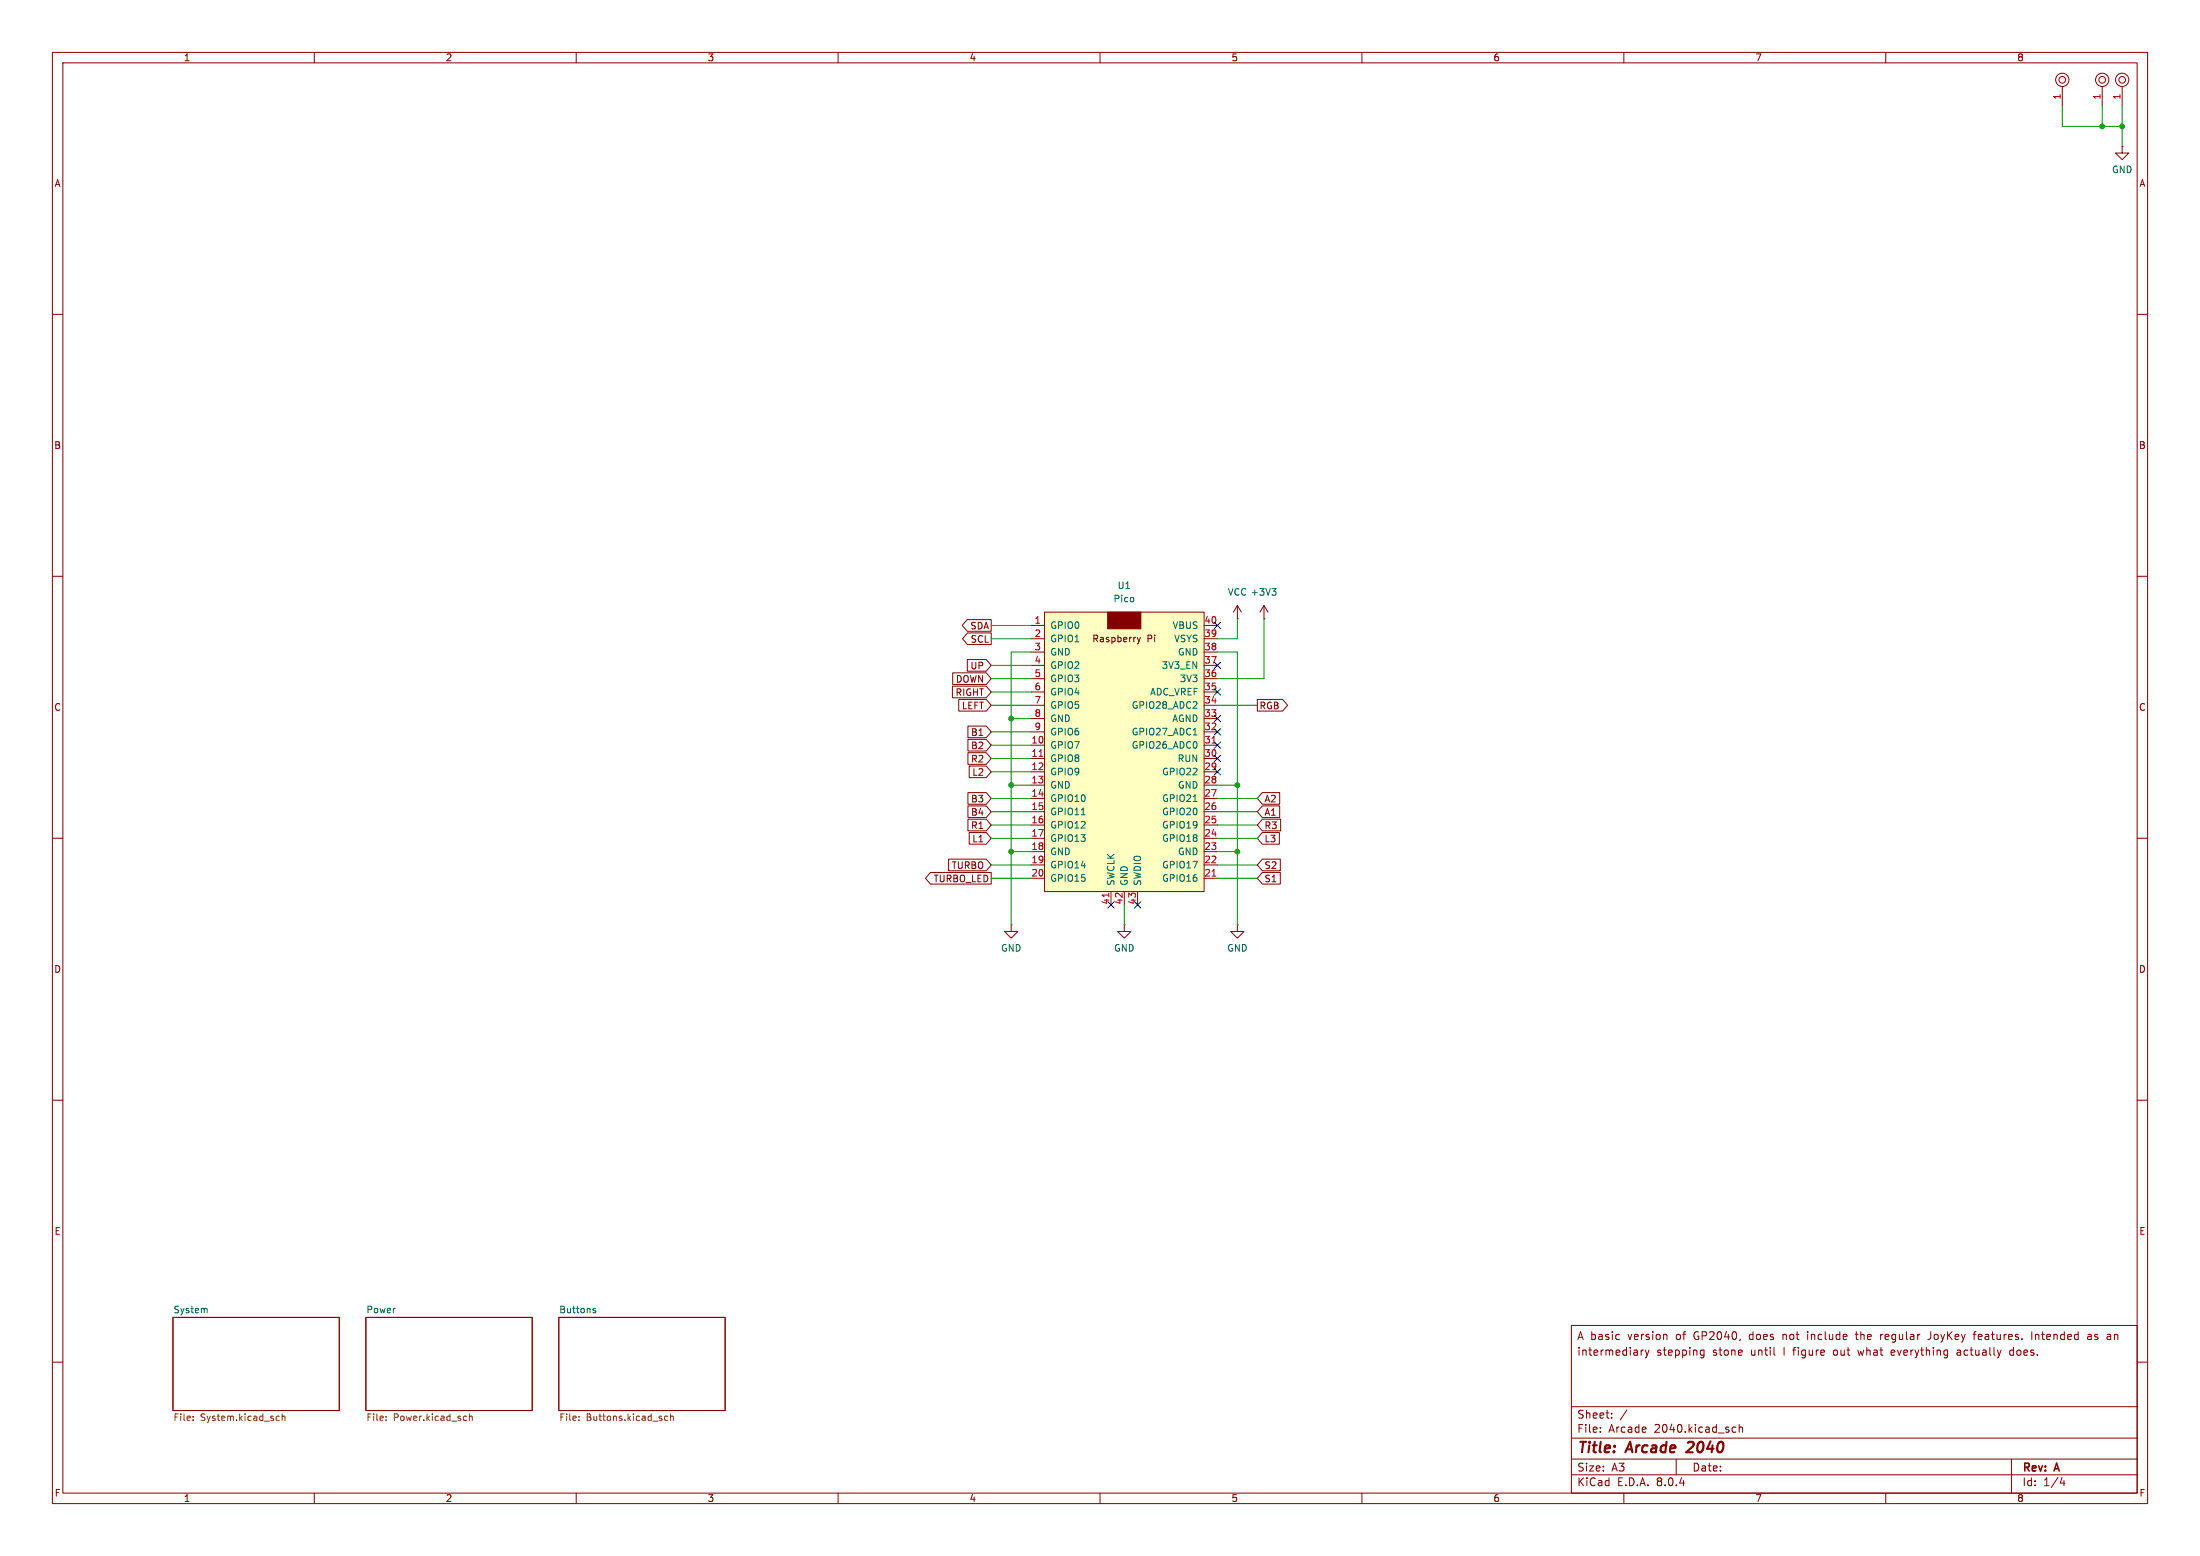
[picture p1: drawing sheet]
<svg xmlns="http://www.w3.org/2000/svg" width="420mm" height="297mm" viewBox="0 0 420 297" stroke-linecap="round" stroke-linejoin="round" font-family="sans-serif">
<g fill="none" stroke="#840000" stroke-width=".19">
<path d="M10 10h400v277h-400zM12 12h396v273h-396zM60 10v2M110 10v2M160 10v2M210 10v2M260 10v2M310 10v2M360 10v2M10 60h2M408 60h2M10 110h2"/>
<path d="M408 110h2M10 160h2M408 160h2M10 210h2M408 210h2M10 260h2M33 251.5h31.8v17.7h-31.8zM69.8 251.5h31.8v17.7h-31.8zM106.7 251.5h31.7v17.7h-31.7zM300 253h108v32h-108zM309 254.7l.2 .1M309.2 255.6l-.2 .1"/>
<path d="M313.3 257.7v1M313.7 257.7l-.3 .1-.1 .2M314.1 257.7l.3 1M314.4 258.7l-.3 .5M314.8 257.7l-.4 1M318 254.7l.2 .2v.8M324.7 258.5l.2 .2 .4-.1M325.3 257.8l-.4-.1-.2 .1M325.3 257.7v1.2l-.3 .3-.3-.1M338.7 258.6l.2 .1M345.1 254.2v.1M345.1 254.7v1"/>
<path d="M354.2 254.7h.5M354.4 254.2v1.3l.2 .2M354.7 257.7l.2 1M359 254.7v1M359.4 254.7l-.2 .1-.2 .2M361.5 257.7h-.3l-.2 .2 .1 .7 .4 .1M361.7 258l-.7 .2M368.6 255.3a.48 .48 0 0 1-.6 .4M374.1 257.7l-.4 .1M374.2 258.1h-.4a.29 .29 0 0 0-.2 .3 .29 .29 0 0 0 .2 .3h.4M376.7 254.7h.5M377.2 254.2l-.3 .2v1.3"/>
<path d="M384.2 257.7l-.4 .1-.1 .2v.5l.5 .2M387.9 254.2v1.5M388.6 254.7v1M388.8 254.7l-.2 .1M398.6 254.8h.6v.9M399.2 255l-.5 .1a.29 .29 0 0 0-.2 .3 .29 .29 0 0 0 .2 .3l.5-.1M408 260h2M300 278.5h108M300 274.5h108M300 268.5h108M305.5 273.2v.2M305.5 272.5v.1"/>
<path d="M307.7 270.5v.2M307.7 269.8v.1M310.6 269.1l-1.3 1.9M320 278.5v3M330.9 272.4l.5 .1M331.4 273.3l-.5 .1M332 272.5l.2-.1 .4 .1 .1 .9M332 271.9v1.5M384 278.5v6.5M60 285v2M110 285v2M160 285v2"/>
<path d="M210 285v2M260 285v2M300 281.5h108M310 285v2M360 285v2M393.7 282l-.4 1.1h.9M394 282.6v1"/>
</g>
<path d="M323.2 276.1l-1.3 1.1h1.2" fill="none" stroke="#840000" stroke-width=".4"/>
<g fill="none" stroke="#725600" stroke-width=".19">
<path d="M36.9 271v.1M36.9 270.4v.1M53 270.3l.3 .1M53.3 271.1h-.3M53.9 270.4l.1-.1 .3 .1 .1 .7M53.9 269.9v1.2M73.7 271v.1M73.7 270.4v.1M88.9 270.3l.2 .1M89.1 271.1h-.2M89.6 269.9v1.2M89.6 270.4l.2-.1 .3 .1v.7"/>
<path d="M110.5 271v.1M110.5 270.4v.1M127.5 270.4l-.4-.1-.2 .2 .1 .6h.5M128 270.4l.2-.1 .3 .1 .1 .7M128 269.9v1.2"/>
</g>
<path d="M39.3 249.7l.2 .2v.7M113.2 250l.5 .3-.1 .3-.4-.1M113.7 249.8l-.3-.1-.2 .2" fill="none" stroke="#006464" stroke-width=".19"/>
<path d="M199.4 116.8h30.5v53.4h-30.5z" fill="#ffffc2"/>
<g fill="none" stroke="#840000" stroke-width=".19">
<path d="M393.7 16.5v3.8M401.3 16.5v3.8M405.1 16.5v3.8M405.1 27.9v1.3h1.3l-1.3 1.3-1.2-1.3h1.2M405.1 27.9h.1M184.6 118.3h4.6v2.2h-4.6l-.9-1.1zM196.8 119.4h2.6M199.4 116.8h30.5v53.4h-30.5zM229.9 119.4h2.5M236.2 118.1h.1M236.2 115.6l-.7 1.2M236.2 115.6v2.5"/>
<path d="M236.2 115.6l.8 1.2M241.3 118.1h.1M241.3 115.6l-.8 1.2M241.3 115.6v2.5M241.3 115.6l.8 1.2M181.8 131h6.5l.9 1.1-.9 1.1h-6.5zM181.9 128.4h6.4l.9 1.1-.9 1.2h-6.4zM183 133.5h5.3l.9 1.1-.9 1.1h-5.3zM184.7 125.9h3.6l.9 1.1-.9 1.1h-3.6zM184.7 120.8h4.5v2.2h-4.5l-.9-1.1zM184.8 138.6h3.5l.9 1.1-.9 1.1h-3.5zM196.8 121.9h2.6"/>
<path d="M196.8 124.5h2.6M196.8 139.7h2.6M196.8 137.2h2.6M196.8 134.6h2.6M196.8 132.1h2.6M196.8 129.5h2.6M196.8 127h2.6M217.1 121.7l.3 .8M217.4 122.5l-.3 .4M217.7 121.7l-.3 .8M229.9 121.9h2.5M229.9 124.5h2.5"/>
<path d="M229.9 139.7h2.5M229.9 137.2h2.5M229.9 134.6h2.5M229.9 132.1h2.5M229.9 129.5h2.5M229.9 127h2.5M240 133.5h4.9l.9 1.1-.9 1.1h-4.9zM184.8 151.3h3.5l.9 1.1-.9 1.1h-3.5zM184.8 153.8h3.5l.9 1.1-.9 1.2h-3.5zM184.8 156.4h3.5l.9 1.1-.9 1.1h-3.5zM184.8 141.1h3.5l.9 1.1-.9 1.2h-3.5zM184.8 143.7h3.5l.9 1.1-.9 1.1h-3.5z"/>
<path d="M185 146.2h3.3l.9 1.1-.9 1.1h-3.3zM185 158.9h3.3l.9 1.1-.9 1.1h-3.3zM196.8 142.2h2.6M196.8 144.8h2.6M196.8 147.3h2.6M196.8 149.9h2.6M196.8 152.4h2.6M196.8 154.9h2.6M196.8 157.5h2.6M229.9 142.2h2.5M229.9 144.8h2.5M229.9 147.3h2.5"/>
<path d="M229.9 149.9h2.5M229.9 152.4h2.5M229.9 154.9h2.5M229.9 157.5h2.5M241 156.4h3.5v2.2h-3.5l-1-1.1zM241 151.3h3.3v2.2h-3.3l-1-1.1zM241 158.9h3.2v2.2h-3.2l-1-1.1zM241 153.8h3.3v2.3h-3.3l-1-1.2zM177.6 166.5h11.6v2.3h-11.6l-.9-1.2zM181.1 164h7.2l.9 1.1-.9 1.1h-7.2zM193 176.5v1.3h1.3l-1.3 1.3-1.2-1.3h1.2M193 176.5h.1"/>
<path d="M196.8 160h2.6M196.8 162.6h2.6M196.8 165.1h2.6M196.8 167.6h2.6M212.1 170.2v2.5M214.6 176.5v1.3h1.3l-1.3 1.3-1.2-1.3h1.2M214.6 176.5h.1M214.6 170.2v2.5M217.2 170.2v2.5M229.9 160h2.5M229.9 162.6h2.5M229.9 165.1h2.5"/>
<path d="M229.9 167.6h2.5M236.2 176.5v1.3h1.3l-1.3 1.3-1.3-1.3h1.3M236.2 176.5h.1M241 164h3.4v2.2h-3.4l-1-1.1zM241 166.5h3.4v2.3h-3.4l-1-1.2z"/>
<circle cx="393.7" cy="15.2" r=".63"/>
<circle cx="393.7" cy="15.2" r="1.27"/>
<circle cx="401.3" cy="15.2" r=".63"/>
<circle cx="401.3" cy="15.2" r="1.27"/>
<circle cx="405.1" cy="15.2" r=".63"/>
<circle cx="405.1" cy="15.2" r="1.27"/>
</g>
<path d="M211.5 116.8h6.3v3.2h-6.3z" fill="#840000" stroke="#840000" stroke-width=".19"/>
<path d="M198.4 144.4h.7M231.4 141.8h.7M211.7 170.5v.7M231.4 167.2h.7" fill="none" stroke="#a90000" stroke-width=".19"/>
<path d="M242.8 112.3h.8l-.4 .5M243.4 112.8l.2 .3v.3l-.2 .2M206.4 155.5h.8M227.8 153h.7M227.8 140.3h.7" fill="none" stroke="#006464" stroke-width=".19"/>
<g fill="none" stroke="#009600" stroke-width=".19">
<path d="M393.7 20.3v3.8h11.4M401.3 20.3v3.8M405.1 20.3v7.6M189.2 119.4h7.6M236.2 118.1v3.8h-3.8M241.3 118.1v11.4h-8.9M189.2 129.5h7.6M189.2 139.7h7.6M189.2 132.1h7.6M189.2 127h7.6M189.2 121.9h7.6M189.2 134.6h7.6"/>
<path d="M193 137.2h3.8M196.8 124.5h-3.8v52M232.4 124.5h3.8v52M232.4 134.6h7.6M189.2 157.5h7.6M189.2 152.4h7.6M189.2 154.9h7.6M189.2 144.8h7.6M189.2 147.3h7.6M189.2 142.2h7.6M193 149.9h3.8M232.4 149.9h3.8"/>
<path d="M232.4 157.5h7.6M232.4 152.4h7.6M232.4 154.9h7.6M189.2 160h7.6M189.2 165.1h7.6M189.2 167.6h7.6M193 162.6h3.8M214.6 172.7v3.8M232.4 162.6h3.8M232.4 160h7.6M232.4 165.1h7.6M232.4 167.6h7.6"/>
</g>
<g fill="none" stroke="#000084" stroke-width=".19">
<path d="M231.8 118.8l1.2 1.2M233 118.8l-1.2 1.2M231.8 136.6l1.2 1.2M231.8 126.4l1.2 1.2M231.8 131.5l1.2 1.2M231.8 139.1l1.2 1.2M233 136.6l-1.2 1.2M233 126.4l-1.2 1.2M233 131.5l-1.2 1.2M233 139.1l-1.2 1.2M231.8 144.2l1.2 1.2M231.8 141.6l1.2 1.2"/>
<path d="M231.8 146.7l1.2 1.2M233 144.2l-1.2 1.2M233 141.6l-1.2 1.2M233 146.7l-1.2 1.2M211.5 172.1l1.2 1.2M212.7 172.1l-1.2 1.2M216.6 172.1l1.2 1.2M217.8 172.1l-1.2 1.2"/>
</g>
<g fill="#009600" stroke="#009600" stroke-width=".19">
<circle cx="401.3" cy="24.1" r=".46"/>
<circle cx="236.2" cy="149.9" r=".46"/>
<circle cx="405.1" cy="24.1" r=".46"/>
<circle cx="236.2" cy="162.6" r=".46"/>
<circle cx="193" cy="162.6" r=".46"/>
<circle cx="193" cy="149.9" r=".46"/>
<circle cx="193" cy="137.2" r=".46"/>
</g>
<g font-size="2.8" fill="#840000">
<text x="301" y="277.9">Title:</text>
<text x="310.6" y="277.9">Arcade</text>
<text x="323" y="277.9">2040</text>
</g>
<g font-size="2.1" fill="#840000">
<text x="301" y="256">A basic</text>
<text x="310.8" y="256">version</text>
<text x="320.1" y="256">of</text>
<text x="323.6" y="256">GP2040,</text>
<text x="334.3" y="256">does</text>
<text x="340.9" y="256">not</text>
<text x="345.7" y="256">include</text>
<text x="355.2" y="256">the</text>
<text x="360" y="256">regular</text>
<text x="369.3" y="256">JoyKey</text>
<text x="378.1" y="256">features.</text>
<text x="389.3" y="256">Intended</text>
<text x="400.2" y="256">as</text>
<text x="404" y="256">an</text>
<text x="301" y="259">intermediary</text>
<text x="316.2" y="259">stepping</text>
<text x="327" y="259">stone</text>
<text x="334.4" y="259">until</text>
<text x="340.8" y="259">I figure</text>
<text x="350.6" y="259">out</text>
<text x="355.4" y="259">what</text>
<text x="361.9" y="259">everything</text>
<text x="374.6" y="259">actually</text>
<text x="384.8" y="259">does.</text>
<text x="301" y="273.7">File:</text>
<text x="301" y="271">Sheet:</text>
<text x="307.1" y="273.7">Arcade</text>
<text x="315.9" y="273.7">2040.kicad_sch</text>
<text x="301" y="281.1">Size:</text>
<text x="307.6" y="281.1">A3</text>
<text x="323" y="281.1">Date:</text>
<text x="386" y="281.3">Rev:</text>
<text x="392.4" y="281.3">A</text>
<text x="301" y="283.9">KiCad</text>
<text x="308.7" y="283.9">E.D.A.</text>
<text x="316.3" y="283.9">8.0.4</text>
<text x="386" y="283.9">Id:</text>
<text x="390.1" y="283.9">1/4</text>
</g>
<g font-size="1.8" fill="#840000">
<text x="35" y="11.9">1</text>
<text x="85" y="11.9">2</text>
<text x="135" y="11.9">3</text>
<text x="185" y="11.9">4</text>
<text x="235" y="11.9">5</text>
<text x="285" y="11.9">6</text>
<text x="335" y="11.9">7</text>
<text x="385" y="11.9">8</text>
<text x="10.3" y="35.9">A</text>
<text x="408.3" y="35.9">A</text>
<text x="10.3" y="85.9">B</text>
<text x="408.2" y="85.9">B</text>
<text x="185.1" y="120.3">SDA</text>
<text x="185.2" y="122.9">SCL</text>
<text x="208.4" y="122.8">Raspberry</text>
<text x="219" y="122.8">Pi</text>
<text x="182.4" y="130.5">DOWN</text>
<text x="185.2" y="128">UP</text>
<text x="10.3" y="135.9">C</text>
<text x="182.3" y="133">RIGHT</text>
<text x="183.5" y="135.6">LEFT</text>
<text x="240.3" y="135.6">RGB</text>
<text x="408.2" y="135.9">C</text>
<text x="185.3" y="143.2">B2</text>
<text x="185.3" y="140.7">B1</text>
<text x="185.3" y="145.7">R2</text>
<text x="185.5" y="148.3">L2</text>
<text x="185.3" y="153.4">B3</text>
<text x="185.3" y="155.9">B4</text>
<text x="241.3" y="153.4">A2</text>
<text x="241.3" y="155.9">A1</text>
<text x="185.3" y="158.4">R1</text>
<text x="185.5" y="161">L1</text>
<text x="241.3" y="158.4">R3</text>
<text x="241.3" y="161">L3</text>
<text x="181.6" y="166.1">TURBO</text>
<text x="241.3" y="166.1">S2</text>
<text x="178.1" y="168.6">TURBO_LED</text>
<text x="241.3" y="168.6">S1</text>
<text x="10.3" y="185.9">D</text>
<text x="408.2" y="185.9">D</text>
<text x="10.3" y="235.9">E</text>
<text x="408.3" y="235.9">E</text>
<text x="10.3" y="285.9">F</text>
<text x="35" y="286.9">1</text>
<text x="85" y="286.9">2</text>
<text x="135" y="286.9">3</text>
<text x="185" y="286.9">4</text>
<text x="235" y="286.9">5</text>
<text x="285" y="286.9">6</text>
<text x="335" y="286.9">7</text>
<text x="385" y="286.9">8</text>
<text x="408.3" y="285.9">F</text>
</g>
<g font-size="1.8" fill="#a90000">
<text x="393.4" y="19.1" transform="rotate(-90 393.4 19.1)">1</text>
<text x="401.1" y="19.1" transform="rotate(-90 401.1 19.1)">1</text>
<text x="404.9" y="19.1" transform="rotate(-90 404.9 19.1)">1</text>
<text x="197.4" y="119.1">1</text>
<text x="229.8" y="119.1">40</text>
<text x="197.4" y="121.7">2</text>
<text x="197.4" y="124.2">3</text>
<text x="229.8" y="124.2">38</text>
<text x="229.8" y="121.7">39</text>
<text x="197.4" y="126.7">4</text>
<text x="197.4" y="129.3">5</text>
<text x="197.4" y="131.8">6</text>
<text x="229.8" y="131.8">35</text>
<text x="229.8" y="129.3">36</text>
<text x="229.8" y="126.7">37</text>
<text x="197.4" y="134.4">7</text>
<text x="197.4" y="136.9">8</text>
<text x="229.8" y="136.9">33</text>
<text x="229.8" y="134.4">34</text>
<text x="196.8" y="142">10</text>
<text x="197.4" y="139.4">9</text>
<text x="229.8" y="142">31</text>
<text x="229.8" y="139.4">32</text>
<text x="196.8" y="144.5">11</text>
<text x="196.8" y="147.1">12</text>
<text x="196.8" y="149.6">13</text>
<text x="229.8" y="149.6">28</text>
<text x="229.8" y="147.1">29</text>
<text x="229.8" y="144.5">30</text>
<text x="196.8" y="152.1">14</text>
<text x="196.8" y="154.7">15</text>
<text x="229.8" y="154.7">26</text>
<text x="229.8" y="152.1">27</text>
<text x="196.8" y="157.2">16</text>
<text x="196.8" y="159.8">17</text>
<text x="229.8" y="159.8">24</text>
<text x="229.8" y="157.2">25</text>
<text x="196.8" y="162.3">18</text>
<text x="196.8" y="164.8">19</text>
<text x="196.8" y="167.4">20</text>
<text x="229.8" y="167.4">21</text>
<text x="229.8" y="164.8">22</text>
<text x="229.8" y="162.3">23</text>
<text x="211.8" y="172.8" transform="rotate(-90 211.8 172.8)">41</text>
<text x="214.4" y="172.8" transform="rotate(-90 214.4 172.8)">42</text>
<text x="216.9" y="172.8" transform="rotate(-90 216.9 172.8)">43</text>
</g>
<g font-size="1.8" fill="#006464">
<text x="403.1" y="33.2">GND</text>
<text x="213.3" y="112.6">U1</text>
<text x="234.3" y="113.9">VCC +3V3</text>
<text x="212.5" y="115.2">Pico</text>
<text x="200.4" y="120.2">GPIO0</text>
<text x="200.4" y="122.8">GPIO1</text>
<text x="200.4" y="125.3">GND</text>
<text x="223.8" y="120.2">VBUS</text>
<text x="224.1" y="122.8">VSYS</text>
<text x="224.8" y="125.3">GND</text>
<text x="200.4" y="127.9">GPIO2</text>
<text x="200.4" y="130.4">GPIO3</text>
<text x="221.7" y="127.9">3V3_EN</text>
<text x="225.1" y="130.4">3V3</text>
<text x="200.4" y="132.9">GPIO4</text>
<text x="200.4" y="135.5">GPIO5</text>
<text x="216" y="135.5">GPIO28_ADC2</text>
<text x="219.5" y="132.9">ADC_VREF</text>
<text x="200.4" y="143.1">GPIO7</text>
<text x="200.4" y="138">GND</text>
<text x="200.4" y="140.6">GPIO6</text>
<text x="216" y="143.1">GPIO26_ADC0</text>
<text x="216" y="140.6">GPIO27_ADC1</text>
<text x="223.7" y="138">AGND</text>
<text x="200.4" y="145.6">GPIO8</text>
<text x="200.4" y="148.2">GPIO9</text>
<text x="221.8" y="148.2">GPIO22</text>
<text x="224.7" y="145.6">RUN</text>
<text x="200.4" y="150.7">GND</text>
<text x="200.4" y="153.3">GPIO10</text>
<text x="200.4" y="155.8">GPIO11</text>
<text x="221.8" y="155.8">GPIO20</text>
<text x="221.8" y="153.3">GPIO21</text>
<text x="224.8" y="150.7">GND</text>
<text x="200.4" y="158.3">GPIO12</text>
<text x="200.4" y="160.9">GPIO13</text>
<text x="221.8" y="160.9">GPIO18</text>
<text x="221.8" y="158.3">GPIO19</text>
<text x="200.4" y="163.4">GND</text>
<text x="200.4" y="166">GPIO14</text>
<text x="221.8" y="166">GPIO17</text>
<text x="224.8" y="163.4">GND</text>
<text x="200.4" y="168.5">GPIO15</text>
<text x="213" y="169.2" transform="rotate(-90 213 169.2)">SWCLK</text>
<text x="215.5" y="169.2" transform="rotate(-90 215.5 169.2)">GND</text>
<text x="218" y="169.2" transform="rotate(-90 218 169.2)">SWDIO</text>
<text x="221.8" y="168.5">GPIO16</text>
<text x="191" y="181.8">GND</text>
<text x="212.6" y="181.8">GND</text>
<text x="234.2" y="181.8">GND</text>
<text x="33" y="250.7">System</text>
<text x="69.8" y="250.7">Power</text>
<text x="106.7" y="250.7">Buttons</text>
</g>
<g font-size="1.8" fill="#725600">
<text x="33" y="271.6">File:</text>
<text x="38.2" y="271.6">System.kicad_sch</text>
<text x="69.8" y="271.6">File:</text>
<text x="75.1" y="271.6">Power.kicad_sch</text>
<text x="106.7" y="271.6">File:</text>
<text x="111.9" y="271.6">Buttons.kicad_sch</text>
</g>
</svg>
